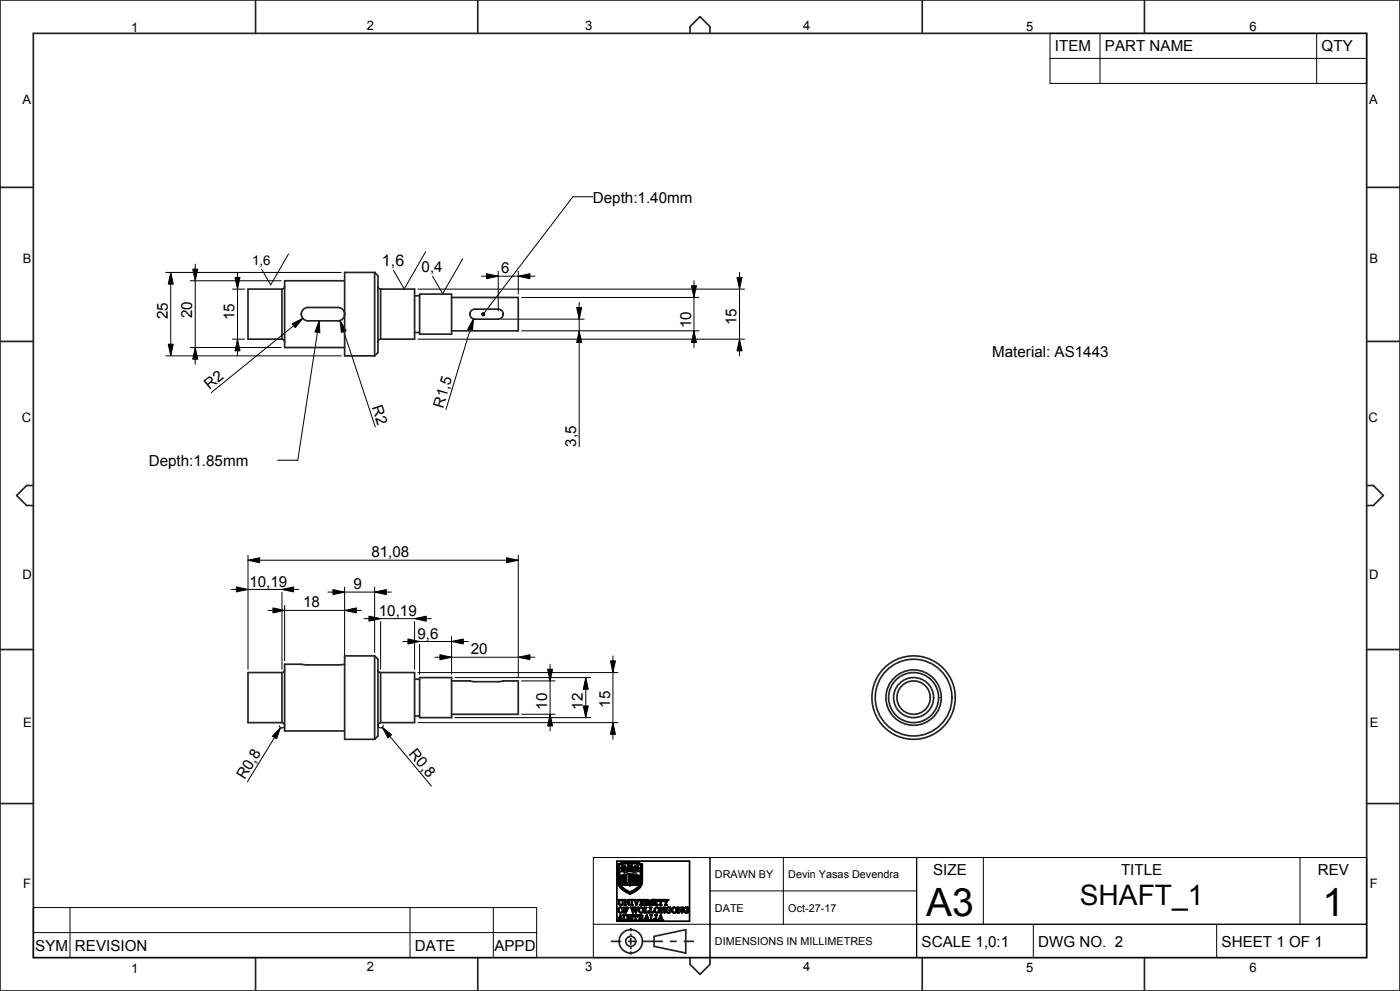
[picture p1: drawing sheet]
<svg xmlns="http://www.w3.org/2000/svg" width="420mm" height="297mm" viewBox="0 0 420 297" stroke-linecap="round" stroke-linejoin="round" font-family="sans-serif">
<g fill="none" stroke="#000" stroke-width=".51">
<path d="M185.1 258.1h21.8v18h-21.8zM185.3 259l1.5-.5 1.8-.2 2.2 .2 1.9 .5-.1 5.6-.3 1-.9 .9-2.4 1.4-1.8-.9-1.1-1-.7-1.6zM185.4 259.1l1.7-.5 2.1-.2 2 .2 1.4 .5v5.4l-.4 1.1-.9 .9-2.3 1.3-1.8-1-1.1-.9-.6-1.6zM185.6 259.2l1.5-.5 1.7-.1 2 .1 1.7 .5-.2 5.8-.8 1.2-1.9 1.2a1.1 1.1 0 0 1-1.6-.2l-1.6-1.1-.7-1.2zM185.8 259.3l1.4-.4 1.8-.1 1.8 .1 1.5 .4-.2 5.7-.9 1.2-2.1 1.3-2.2-1.3-1-1.2zM186.6 259.5l.4 .4 .5-.4-.2 .7 .3 .6-.5-.2-.6 .3 .2-.5-.5-.2 .5-.2zM186.7 259.6l.1 .4zM187.3 259.7l.1-.1-.2 .3zM188.4 259.2l.5 .1 .1 .4 .2-.4 .4-.1-.1 .6 .6 .2-.3 .3h-.5l-.3 .7-.3-.7-.7-.3 .6-.2zM188.6 259.4l.3 .3zM189.2 259.4h.3l-.3 .3zM189.5 259.9l.5 .1z"/>
<path d="M190.6 259.6l.3 .3zM191 259.9l-.5-.4v.4l.2 .3-.3 .6 .6-.2 .2 .3h.4l-.3-.5M191 259.9h.1M191 259.9l.4-.4v.6l.5 .1-.6 .2M191.4 259.6l-.2 .4zM185.4 269.6h.7l-.2 .2v1.1l.4 .3 .4-.3v-1l-.2-.3h.6l-.2 .2-.2 1.3-.5 .2-.5-.2-.1-1.3zM185.8 273.2h.1M185.9 272.1l.4-.1 .3 .3 .1 .8-.3 .4-.6-.3zM185.9 261.2l1.8 .2 1.4-.2 1.2 .2 1.8-.2v3.2l-.5 1.1-.9 .9-1.7 .9-1.9-1.1-.7-.7-.4-.9zM186.1 274.5v.1a.3 .3 0 0 1 .2 .3 .3 .3 0 0 1-.4 .3zM186.1 274.2l.9 1.6h-.8l.3-.1-.2-.5h-.5l-.2 .5 .2 .1h-.5zM186.3 260.2h.1"/>
<path d="M186.3 260.2l.3-.1zM186.3 264.5h.2zM186.3 262.6l.2 .1zM186.3 263.3l.4 .3-.2 .3-.3-.3zM186.3 262.4l.4 .2-.3 .4-.2-.3zM186.3 264.2l.4 .2-.3 .4-.2-.3zM186.7 260.6l.1-.1-.2 .3zM186.8 262.2h.2l-.1 2.9 2.1 .2 2.2-.2v-2.6l-.1 2.5-.1-2.8h.3v2.1a.68 .68 0 0 1-.1 .9 .68 .68 0 0 1-.9 0l-1.3 .2-2.2-.2zM186.8 274.2h.7l-.2 .2v1l.5 .4 .4-.4v-.9l-.3-.3h.6l-.2 .2-.2 1.3-.5 .2-.4-.2-.1-1.3zM186.9 260.5l.4-.3-.1 .2zM187.1 260.6h.1M187.1 271.9h1.3v.5l-.4-.4a.34 .34 0 0 0-.5 .3 .34 .34 0 0 0 .4 .4l.2-.3v.7l-.5-.3v.6l.2 .2h-.7l.2-.3v-1.2z"/>
<path d="M187.2 262.1l-.1 2.7zM187.3 269.6h.4l.9 1.3v-1l-.2-.3h.6l-.3 .3v1.4l-1.1-1.4v1.1l.3 .3h-.6l.2-.3v-1.1zM187.3 262l1.6 .1v.1l-.3-.1 .3 .2v.2l-.3-.1 .3 .2v.2l-.3-.1 .3 .3h-.3l.3 .3-.3-.1 .3 .2v.2l-.3-.1 .3 .2-.3 .1 .3 .3h-.3l.3 .1v.2l-.3-.1 .3 .4h-1.6zM187.4 264.1l.3 .1M187.4 264.1l.1 .1M187.4 262.8h.5zM187.4 264.4h.5zM187.4 263.9h.5zM187.4 262.5h.5zM187.4 263.6h.5zM187.4 263.1h.5zM187.4 262.2h.5z"/>
<path d="M187.5 264.2h.1M187.5 263.4h.3M187.5 260.2l.9 .8-.7-.3zM187.7 264.2h-.2M187.7 264.2h.2h-.4M187.8 263.3l-.3 .1M187.8 263.3h.1M187.8 263.3v.1M188.1 260l.4-.1zM188.7 263.5h.1M188.8 260.2l.5 .1-.4 .1zM188.8 274.3l.9-.1v.4l-.4-.3-.4 .2 .8 .7-.3 .6-.8 .1v-.5l.5 .4 .5-.3-.9-.6z"/>
<path d="M189.1 262.1l1.7-.1v2.6l-1.7 .1zM189.2 269.6h.7l-.2 .2v1.2l.2 .3h-.7l.2-.3v-1.2zM189.4 263l.9 .1zM189.4 262.2l.9 .1zM189.4 263.5l.9 .2zM189.4 262.7l.9 .1zM189.4 262.7h.1M189.4 263.8l.9 .1zM189.4 264l.9 .2zM189.4 263.8h.1M189.4 263.2l.8 .2M189.4 263.2v.1"/>
<path d="M189.4 262.4l.9 .2zM189.4 263.3l.9 .1M189.4 264.3l.9 .2zM190 274.2h1.3v.5l-.5-.4v1.4l.2 .1h-.8l.3-.1v-1.4l-.6 .4zM190.1 269.6h.7l-.2 .2 .4 1.2 .4-1.1-.2-.3h.6l-.8 1.7zM190.2 262.6h.1M190.2 264.4h.1M190.2 263.4h.1M190.3 272.5l-.5 1.1-.7-1.7h.7l-.2 .2 .3 1.1 .4-.9-.3-.4h.7l-.2 .2 .3 1.1 .1-.4M190.3 272.5h.1M190.3 272.5l.5 1.1 .7-1.7h-.6l.2 .2-.1 .6M190.4 260.2h.1l-.1 .4-.7 .4z"/>
<path d="M190.8 260.2l.3 .3zM190.8 260.2h.1M190.9 271.3h.1M190.9 262.1l.1 2.7zM190.9 260.1l.3 .3zM190.9 272.8h.1M191.1 265h.1M191.2 260.5l.3 .3zM191.3 260.4h.1M191.4 263.5l.4-.1a.25 .25 0 0 1 .1 .3 .25 .25 0 0 1-.3 .1l.1-.2zM191.4 264.4l.4-.1v.5h-.2l.1-.2zM191.4 262.6l.4-.2v.6h-.2l.1-.3z"/>
<path d="M191.4 260.1l.4 .1zM191.5 274.2l1.3 .2v.4l-.4 .2 .3 .2 .4 .7-.4-.1-.2-.6-.3-.1h-.2v.6l.3 .1h-.8l.3-.1v-1.3zM191.8 262.4h.1M191.9 269.6h1.3v.5l-.5-.4a.32 .32 0 0 0-.3 .3 .32 .32 0 0 0 .2 .4l.3-.3v.6l-.2-.2h-.3a.44 .44 0 0 0 .1 .5 .44 .44 0 0 0 .5 .1l.3-.3v.5h-1.4l.3-.5-.1-1zM192 272.1l.5-.1 .3 .3v.8l-.3 .4-.6-.4zM192 274.3l.5 .1v.5l-.5 .1zM193.3 271.9h.7l-.3 .2v1.4l.6-.1 .3-.4v.6h-1.4l.3-.2v-1.3zM193.7 271.1l-.2 .2h.7l-.2-.2M193.7 271.1v-1.3l-.2-.2 1 .1 .3 .4-.4 .3 .3 .2 .3 .7-.4-.1-.3-.7h-.4v.6M193.7 271.1h.1M193.9 269.7l.6 .1-.1 .5-.5 .1zM193.9 271.1h.1"/>
<path d="M194 274.5v.3a.24 .24 0 0 1 .1 .4 .24 .24 0 0 1-.4-.1zM194 274.2l.9 1.6h-.8l.2-.1-.1-.5h-.5l-.2 .5 .2 .1h-.5zM194.8 271.9h.7l-.2 .2v1.4l.5-.1 .3-.4a.5 .5 0 0 1-.2 .6 .5 .5 0 0 1-.6 0h-.5l.2-.4v-1.1zM194.9 274.2h.8l-.2 .2v1.4l.5-.1 .2-.4 .1 .5h-1.3l.2-.1v-1.3zM195.3 269.8l.9-.2v.5l-.4-.4-.4 .2 .8 .7-.2 .6-.8 .1v-.5l.5 .4 .4-.3-.9-.6zM196.4 274.2h.8l-.3 .2v1.3l.3 .1h-.8l.3-.1v-1.3zM196.5 269.6h.7l-.2 .2v1.2l.2 .3h-.7l.3-.2v-1.2zM196.8 272.1l.4-.1 .3 .3v.7l-.2 .5h-.4l-.3-.3zM197.5 269.6h.8a.4 .4 0 0 1 .5 .1 .4 .4 0 0 1 .1 .4l-.6-.4v1.4l.2 .2h-.7l.2-.2v-1.4l-.5 .4zM198 271.9a1.64 1.64 0 0 1 1.2 1.2l.1 .1v-1l-.3-.3h.7l-.3 .3v1.4l-1.1-1.4v1.1l.3 .3h-.6l.2-.5v-1zM198.1 274.5l.3 .7h-.5zM198.2 274.2l.8 1.6h-.7l.2-.1-.1-.5h-.5l-.2 .5 .2 .1h-.5z"/>
<path d="M199 269.6h.7l-.2 .2 .1 .3a.27 .27 0 0 0 .4 .2 .27 .27 0 0 0 .2-.4l-.2-.3h.6l-.7 1v.5l.3 .2h-.8l.3-.2v-.5zM200 272.1l1.1-.2v.5l-.4-.4-.4 .1-.3 .7 .2 .5 .4 .2 .3-.1v-.5l-.2-.1h.6l-.2 .7-.6 .1-.6-.3-.2-.6zM202 272.1l.4-.1 .3 .3 .1 .8-.4 .4-.6-.3zM203.2 271.9a1.51 1.51 0 0 1 1.3 1.2l.1-.9-.3-.3h.6l-.2 .3v1.4l-1.2-1.4 .1 1.1 .2 .3h-.6l.2-.7v-.8zM205.3 272.1l1.1-.2v.5l-.7-.4-.4 .8 .2 .5 .4 .2 .3-.1v-.5l-.3-.1h.7l-.2 .7-.6 .1-.6-.3-.2-.6z"/>
<circle cx="189" cy="260" r=".16"/>
<circle cx="186.2" cy="272.8" r=".83"/>
<circle cx="186.4" cy="263.6" r=".1"/>
<circle cx="187" cy="260.2" r=".17"/>
<circle cx="192.3" cy="272.8" r=".82"/>
<circle cx="197" cy="272.7" r=".82"/>
<circle cx="202.3" cy="272.7" r=".82"/>
</g>
<g fill="#000">
<path d="M51.2 81.7l.8 3.5h-1.5zM57.8 80.7h1.5l-.7 3.5zM70.5 83.2h1.5l-.7 3.5zM87.6 97l3.2-1.6-2.2 2.8zM95.8 96.2l.2 3.5-1.5-.2zM102 96l1.8 3.1-1.4 .5zM142 95.6l-.3 3.6-1.4-.5zM144.5 94l.4-.3 .4 .1 .2 .4-.2 .4-.4 .1-.4-.3zM146 82l3.5 .8-3.5 .7zM155.5 82.8l3.5-.8v1.5zM173.8 99.2l.7 3.5h-1.5zM173 92.2h1.5l-.7 3.5z"/>
<path d="M207.4 85.7h1.5l-.7 3.5zM208.2 99.2l.7 3.5h-1.5zM221.1 83.2h1.5l-.7 3.5zM50.5 103.2h1.5l-.8 3.5zM58.6 104.2l.7 3.5h-1.5zM71.3 101.7l.7 3.5h-1.5zM221.9 101.7l.7 3.5h-1.5zM74.4 167.9l3.5-.7v1.5zM70.9 175.9l3.5 .8-3.5 .7zM84.6 176.7l3.5-.8v1.5zM99.9 176.7l3.5 .7-3.5 .8zM112.4 177.4l3.5-.7v1.5z"/>
<path d="M152 167.2l3.5 .7-3.5 .8zM81.9 182.2l3.5 .7-3.5 .8zM103.4 182.9l3.5-.7v1.5zM110.7 184.7l3.5 .7-3.5 .8zM124.4 185.4l3.5-.7v1.5zM122.4 191.5l3.5 .7-3.5 .8zM135.5 192.2l3.5-.7v1.5zM132 196.2l3.5 .8-3.5 .7zM155.5 197l3.5-.8v1.5zM84.2 218.1l-1.2 3.3-1.3-.8zM114.7 218l2.8 2.2-1.1 .9zM164.3 200.6h1.5l-.8 3.5z"/>
<path d="M165 214.1l.8 3.5h-1.5zM175.7 203.1l.8 3.5h-1.5zM175 211.6h1.5l-.8 3.5zM183.1 198.1h1.5l-.7 3.5zM183.9 216.6l.7 3.5h-1.5z"/>
</g>
<g fill="none" stroke="#000" stroke-width=".3">
<path d="M315 10h95v15h-95zM315 17.5h95M330 10v15M395 10v15M177.9 59h-6l-26.6 34.8M58.6 79.2v30M86.6 76.1l-5.4 9.3-2.7-4.7M127.7 75.5l-6.4 11.1-3.2-5.6M138.8 77.5l-6 10.5-3-5.2M49.7 81.7h52.7M51.2 81.7l.8 3.5h-1.5zM51.2 81.7v25"/>
<path d="M57.1 84.2h27.3M57.8 80.7h1.5l-.7 3.5zM69.8 86.7h3.6M70.5 83.2h1.5l-.7 3.5zM71.3 81.7v25M87.6 97l3.2-1.6-2.2 2.8zM90.8 95.4l-27.4 22.2M95.8 96.2l.2 3.5-1.5-.2zM95.8 96.2l-6.5 41.7h-6M102 96l1.8 3.1-1.4 .5zM102 96l10.6 32M125.4 86.7h98"/>
<path d="M142 95.6l-.3 3.6-1.4-.5zM142 95.6l-8.2 27.1M144.5 82.8h16M144.5 94l.4-.3 .4 .1 .2 .4-.2 .4-.4 .1-.4-.3zM146 82l3.5 .8-3.5 .7zM149.5 81.3v11.9M150.5 95.7h24.8M155.5 82.8l3.5-.8v1.5zM155.5 81.3v6.9M156.5 99.2h53.2M156.5 89.2h53.2M173 92.2h1.5l-.7 3.5z"/>
<path d="M173.8 99.2l.7 3.5h-1.5zM173.8 90.7v43.2M207.4 85.7h1.5l-.7 3.5zM208.2 99.2l.7 3.5h-1.5zM208.2 84.2v20M221.1 83.2h1.5l-.7 3.5zM221.9 81.7v25M49.7 106.7h52.7M50.5 103.2h1.5l-.8 3.5zM57.1 104.2h27.3M58.6 104.2l.7 3.5h-1.5zM69.8 101.7h3.6"/>
<path d="M71.3 101.7l.7 3.5h-1.5zM125.4 101.7h98M221.9 101.7l.7 3.5h-1.5zM69.4 176.7h20.2M70.9 175.9l3.5 .8-3.5 .7zM74.4 167.9l3.5-.7v1.5zM74.4 166.4v34.2M74.4 167.9h81.1M84.6 176.7l3.5-.8v1.5zM84.6 177.5v23.1M98.4 177.4h19M99.9 176.7l3.5 .7-3.5 .8z"/>
<path d="M103.4 175.9v22.2M112.4 177.4l3.5-.7v1.5zM112.4 175.9v19.7M152 167.2l3.5 .7-3.5 .8zM155.5 166.4v36.7M80.4 182.9h28M81.9 182.2l3.5 .7-3.5 .8zM85.4 181.4v16.7M103.4 182.9l3.5-.7v1.5zM109.2 185.4h20.2M110.7 184.7l3.5 .7-3.5 .8zM114.2 186.3v14.3"/>
<path d="M120.9 192.2h19.6M122.4 191.5l3.5 .7-3.5 .8zM124.4 185.4l3.5-.7v1.5zM124.4 186.3v14.3M125.9 193.1v9M130.5 197h30M132 196.2l3.5 .8-3.5 .7zM135.5 192.2l3.5-.7v1.5zM135.5 190.7v11.4M155.5 197l3.5-.8v1.5zM165 199.1v20M183.1 198.1h1.5l-.7 3.5z"/>
<path d="M183.9 196.6v25M84.2 218.1l-1.2 3.3-1.3-.8zM84.2 218.1l-10 16.2M85.4 217.4a.8 .8 0 0 1-.8 .8 .8 .8 0 0 1-.8-.7M114.7 218l2.8 2.2-1.1 .9zM114.7 218l14.7 17.6M115 217.4a.8 .8 0 0 1-.8 .8 .8 .8 0 0 1-.8-.8M125.4 216.6h60M125.4 201.6h60M136.5 215.1h40.7M136.5 203.1h40.7M156.5 214.1h10"/>
<path d="M156.5 204.1h10M164.3 200.6h1.5l-.8 3.5zM165 214.1l.8 3.5h-1.5zM175 211.6h1.5l-.8 3.5zM175.7 203.1l.8 3.5h-1.5zM175.7 203.1v12M183.9 216.6l.7 3.5h-1.5zM178 257h232v30h-232zM213 257v30M235 257v20M275 257v30M295 257v20"/>
<path d="M390 257v20M10 272h151v15h-151zM10 279.5h151M21 272v15M123 272v15M148 272v15M178 277h232M213 267h62M310 277v10M365 277v10"/>
</g>
<g fill="none" stroke="#222226" stroke-width=".51">
<path d="M0 0h420v297h-420zM10 10h400v277h-400zM76.7 0v10M143.3 0v10M207 10v-2l3-3 3 3v2M276.7 0v10M343.3 0v10M0 56.2h10M410 56.2h10M74.4 86.7h10.2M84.6 86.7v15M85.4 85.9a.8 .8 0 0 1-.8 .8"/>
<path d="M91 92.7l1.4-.5h9a2 2 0 0 1 2 2 2 2 0 0 1-2 2h-9a2 2 0 0 1-1.9-1.3 2 2 0 0 1 .5-2.2zM103.4 81.7h9M112.4 81.7v25M112.4 81.7l1 1v23l-1 1M113.4 85.9a.8 .8 0 0 0 .8 .8M114.2 86.7v15M114.2 86.7h10.2M141.3 93.3l1.2-.6h7a1.5 1.5 0 0 1 1.5 1.5 1.5 1.5 0 0 1-1.5 1.5h-7a1.5 1.5 0 0 1-1.4-.9 1.5 1.5 0 0 1 .2-1.5zM0 102.3h10M74.4 101.7h10.2M84.6 101.7a.8 .8 0 0 1 .8 .8M103.4 106.7h9"/>
<path d="M114.2 101.7a.8 .8 0 0 0-.8 .8M114.2 101.7h10.2M410 102.3h10M10 145.5h-2l-3 3 3 3h2M410 145.5h2l3 3-3 3h-2M0 194.7h10M90.4 199.1l2 .2h9.2l1.8-.2M103.3 199.1h.1M112.4 196.6l1 1v23l-1 1zM410 194.7h10M85.4 200.8a.8 .8 0 0 1-.8 .8v15a.8 .8 0 0 1 .8 .8M113.4 200.8a.8 .8 0 0 0 .8 .8v15a.8 .8 0 0 0-.8 .8"/>
<path d="M141 204.1l1.5 .2h7.1l1.3-.2M141 204.1h.1M0 240.8h10M410 240.8h10M189.2 278.1v1M189.2 279.8v.7M76.7 287v10M143.3 287v10M183.2 282.1h3.2M188.4 282.1h2.1M189.2 281.1v2M189.2 283.8v.7"/>
<path d="M189.2 285.1v1M192.6 282.1h6.3M196.2 280.6l9.5-2v7l-9.5-2zM200.9 282.1h2.1M205.1 282.1h3.1M207 287v2l3 3 3-3v-2M276.7 287v10M343.3 287v10"/>
<circle cx="274.1" cy="209.1" r="12.5"/>
<circle cx="274.1" cy="209.1" r="11.5"/>
<circle cx="274.1" cy="209.1" r="8.3"/>
<circle cx="189.2" cy="282.1" r="3.5"/>
<circle cx="189.2" cy="282.1" r="1.5"/>
</g>
<!-- layer: 02___PRT_ALL_AXES -->
<g fill="none" stroke="#222226" stroke-width=".51">
<path d="M74.4 86.7v15M103.4 84.2h-18v20h18M103.4 81.7v25M124.4 86.7v15M124.4 99.7h1.5M124.4 88.7h1.5M125.9 88.2h9.6v12h-9.6zM135.5 89.2h20v10h-20M90.4 199.1h-5v20h18M112.4 196.6h-9v25h9M84.6 201.6h-10.2v15h10.2M114.2 201.6h10.2v15h-10.2"/>
<path d="M124.4 214.6h1.5M124.4 203.6h1.5M125.9 203.1h9.6v12h-9.6zM135.5 204.1h5.5M151 204.1h4.5v10h-20"/>
<circle cx="274.1" cy="209.1" r="7.5"/>
<circle cx="274.1" cy="209.1" r="5"/>
<circle cx="274.1" cy="209.1" r="6"/>
</g>
<g font-size="11.7">
<text x="277.8" y="274.5">A3</text>
<text x="396.7" y="274.4">1</text>
</g>
<text font-size="8.5" x="324" y="271.3">SHAFT_1</text>
<text font-size="4.8" x="114.6" y="79.6">1,6</text>
<g font-size="4.6">
<text x="316.5" y="15.3">ITEM</text>
<text x="331.5" y="15.3">PART NAME</text>
<text x="396.5" y="15.3">QTY</text>
<text x="177.9" y="60.7">Depth:1.40mm</text>
<text x="126.5" y="81.4">0,4</text>
<text x="150.3" y="81.9">6</text>
<text x="50.4" y="95.6" transform="rotate(-90 50.4 95.6)">25</text>
<text x="57.7" y="95.4" transform="rotate(-90 57.7 95.4)">20</text>
<text x="70.4" y="95.9" transform="rotate(-90 70.4 95.9)">15</text>
<text x="207.3" y="98.4" transform="rotate(-90 207.3 98.4)">10</text>
<text x="221" y="97.4" transform="rotate(-90 221 97.4)">15</text>
<text x="297.7" y="106.9">Material: AS1443</text>
<text x="111.6" y="122" transform="rotate(72 111.6 122)">R2</text>
<text x="132.9" y="122.5" transform="rotate(-73 132.9 122.5)">R1,5</text>
<text x="172.9" y="133.9" transform="rotate(-90 172.9 133.9)">3,5</text>
<text x="44.7" y="139.7">Depth:1.85mm</text>
<text x="111.4" y="167">81,08</text>
<text x="74.8" y="175.8">10,19</text>
<text x="106.1" y="176.6">9</text>
<text x="90.9" y="182.1">18</text>
<text x="113.7" y="184.5">10,19</text>
<text x="125.2" y="191.4">9,6</text>
<text x="141.2" y="196.1">20</text>
<text x="164.2" y="212.6" transform="rotate(-90 164.2 212.6)">10</text>
<text x="174.9" y="212.7" transform="rotate(-90 174.9 212.7)">12</text>
<text x="183" y="212.1" transform="rotate(-90 183 212.1)">15</text>
<text x="122.4" y="225.9" transform="rotate(50 122.4 225.9)">R0,8</text>
<text x="73.5" y="233.9" transform="rotate(-59 73.5 233.9)">R0,8</text>
<text x="279.9" y="262.3">SIZE</text>
<text x="336.3" y="262.3">TITLE</text>
<text x="395.3" y="262.3">REV</text>
<text x="10.6" y="285">SYM</text>
<text x="22.5" y="285">REVISION</text>
<text x="124.5" y="285">DATE</text>
<text x="148.3" y="285">APPD</text>
<text x="276.5" y="283.8">SCALE 1,0:1</text>
<text x="311.5" y="283.8">DWG NO. 2</text>
<text x="366.5" y="283.8">SHEET 1 OF 1</text>
</g>
<text font-size="4.5" x="62.9" y="117" transform="rotate(-39 62.9 117)">R2</text>
<text font-size="4" x="75.6" y="79.6">1,6</text>
<g font-size="3.9">
<text x="39.4" y="9.7">1</text>
<text x="110.1" y="9.1">2</text>
<text x="175.6" y="9.1">3</text>
<text x="240.9" y="9">4</text>
<text x="307.8" y="9.3">5</text>
<text x="374.8" y="9.3">6</text>
<text x="6.8" y="31.1">A</text>
<text x="410.8" y="31.1">A</text>
<text x="6.8" y="78.9">B</text>
<text x="410.8" y="78.9">B</text>
<text x="6.6" y="126.5">C</text>
<text x="410.6" y="126.5">C</text>
<text x="6.8" y="173.5">D</text>
<text x="410.8" y="173.5">D</text>
<text x="6.9" y="217.9">E</text>
<text x="410.9" y="217.9">E</text>
<text x="7" y="266.3">F</text>
<text x="411" y="266.3">F</text>
<text x="39.4" y="291.7">1</text>
<text x="110.1" y="291.1">2</text>
<text x="175.6" y="291.1">3</text>
<text x="240.9" y="291">4</text>
<text x="307.8" y="291.3">5</text>
<text x="374.8" y="291.3">6</text>
</g>
<g font-size="3.3">
<text x="214.5" y="263.3">DRAWN BY</text>
<text x="236.5" y="263.3">Devin Yasas Devendra</text>
<text x="214.5" y="273.3">DATE</text>
<text x="236.5" y="273.3">Oct-27-17</text>
<text x="214.5" y="283.3">DIMENSIONS IN MILLIMETRES</text>
</g>
</svg>
